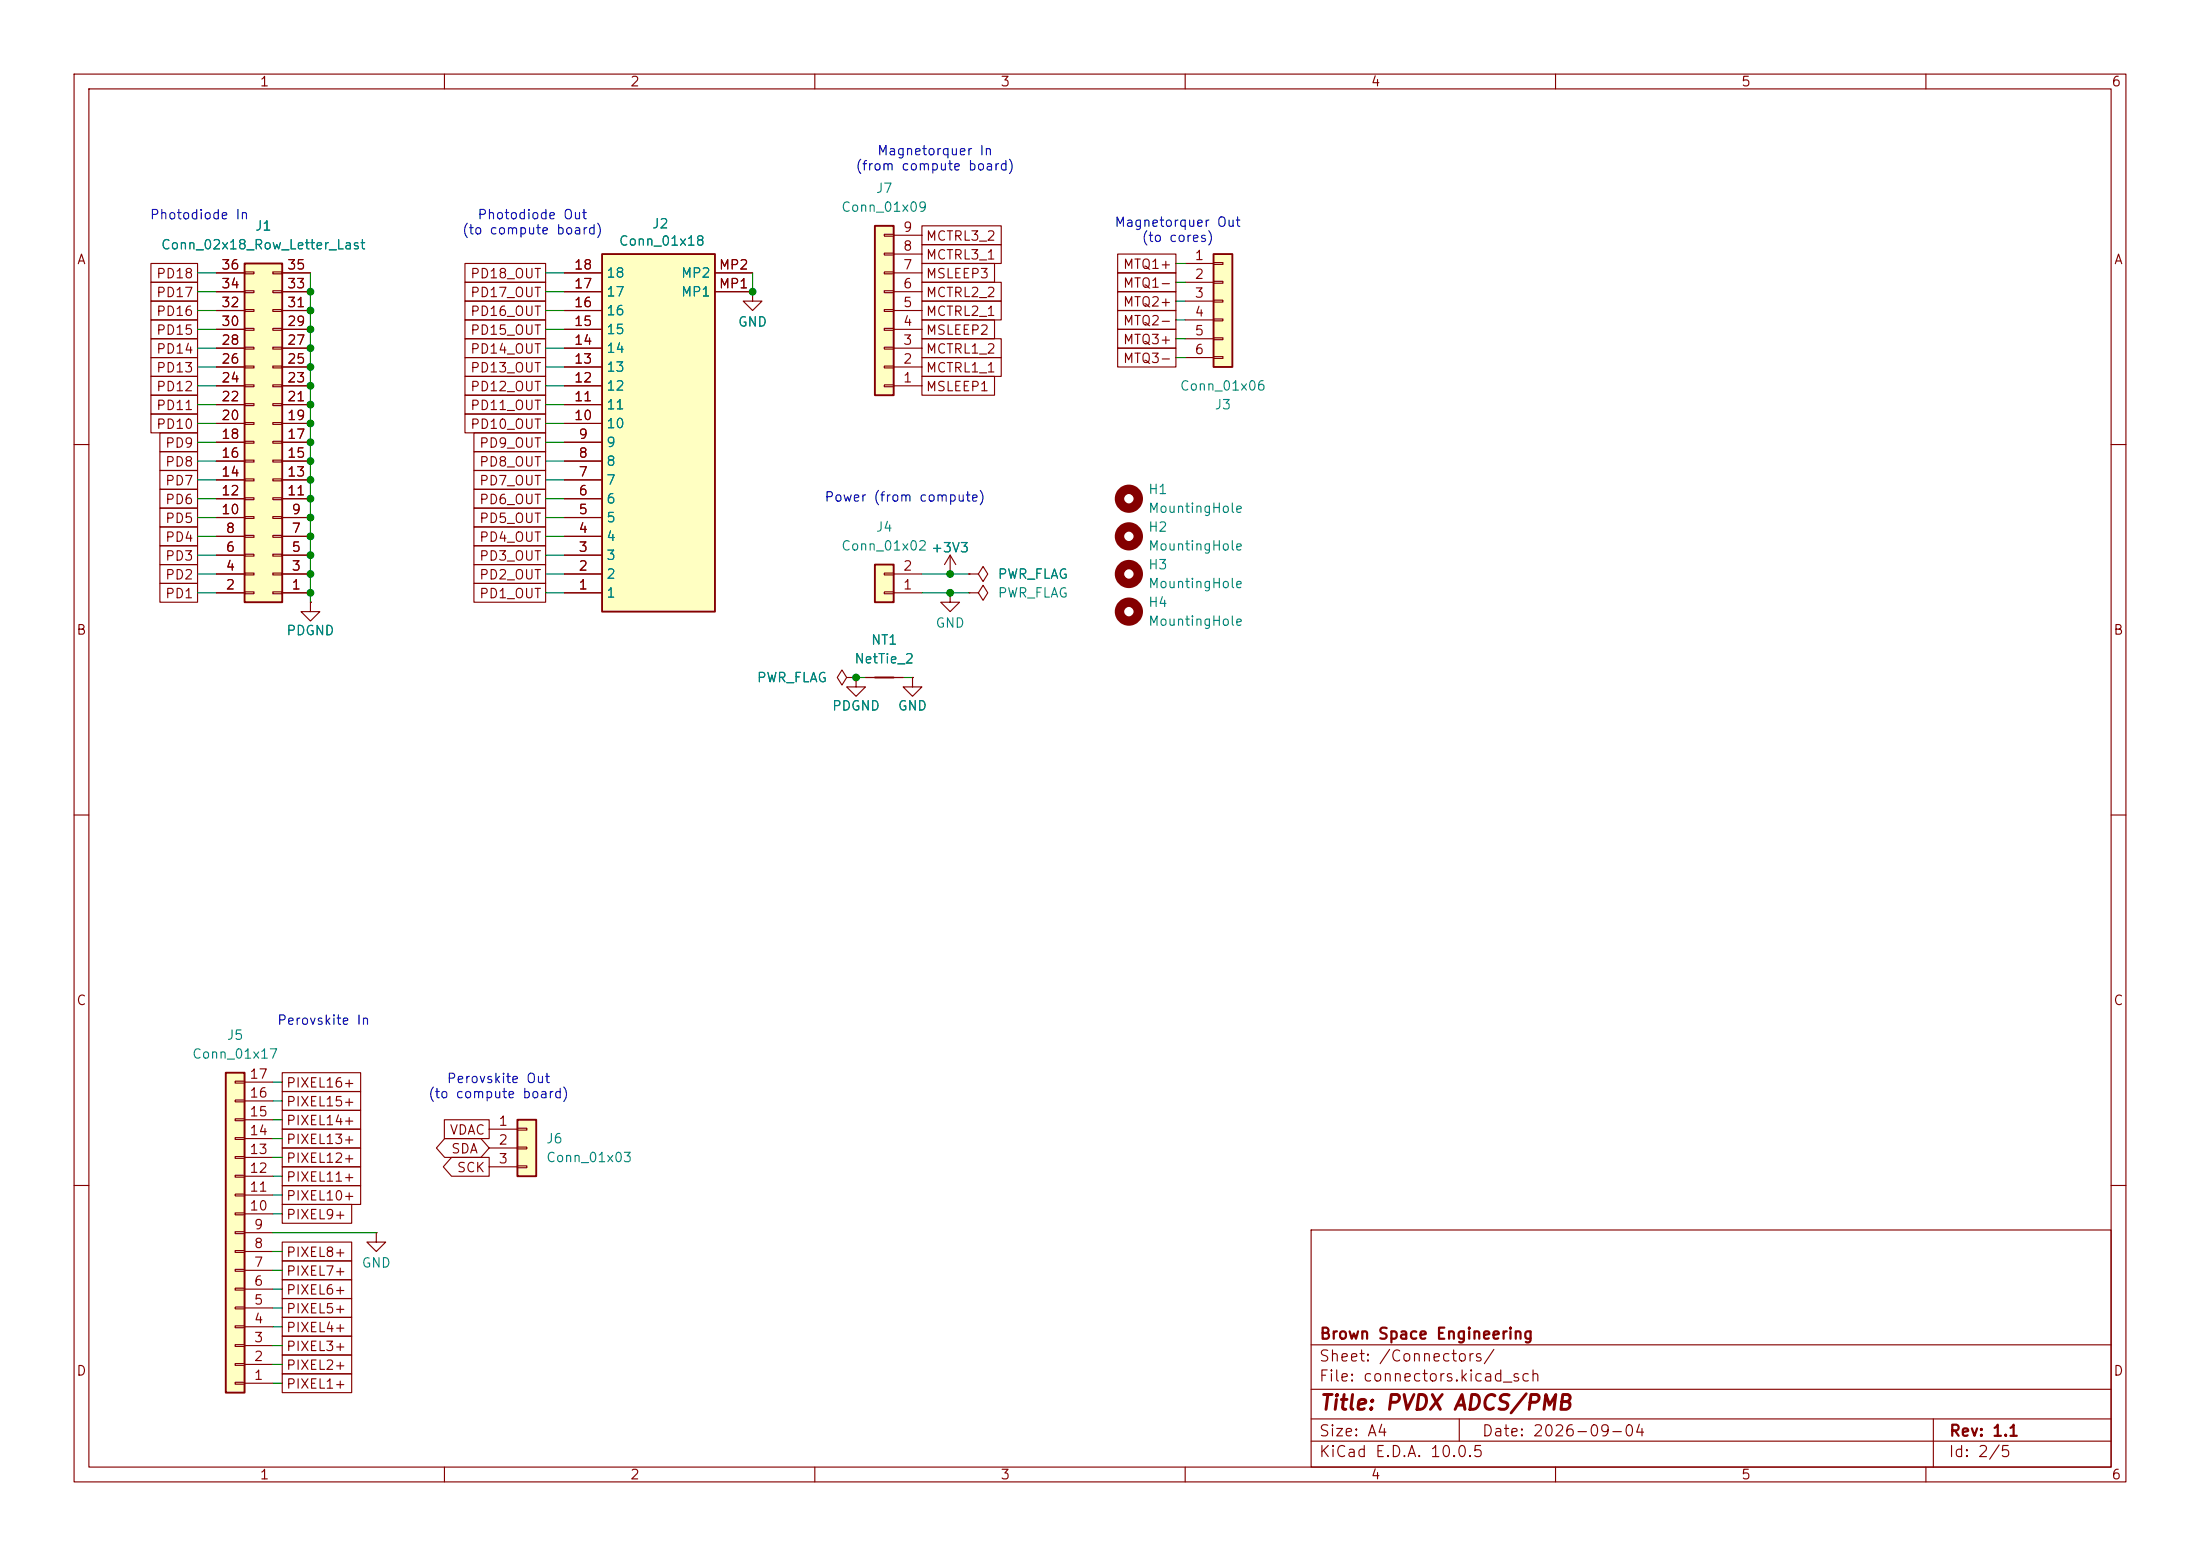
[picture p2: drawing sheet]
<svg xmlns="http://www.w3.org/2000/svg" width="297mm" height="210mm" viewBox="0 0 297 210" stroke-linecap="round" stroke-linejoin="round" font-family="sans-serif">
<path d="M0 0h297v210h-297z" fill="#fff" stroke="#fff" stroke-width=".14"/>
<g fill="none" stroke="#840000" stroke-width=".15">
<path d="M10 10h277v190h-277zM12 12h273v186h-273zM60 10v2M110 10v2M160 10v2M210 10v2M260 10v2M10 60h2M285 60h2M10 110h2M285 110h2M10 160h2"/>
<path d="M50.8 166.4v1.2h1.3l-1.3 1.3-1.3-1.3h1.3M50.8 166.4h.1M177 166h108v32h-108zM285 160h2M60 198v2M110 198v2M160 198v2M177 194.5h108M177 191.5h108M177 187.5h108M177 181.5h108M197 191.5v3"/>
<path d="M210 198v2M260 198v2M261 191.5v6.5"/>
</g>
<path d="M30.5 144.8h2.5v43.2h-2.5z" fill="#ffffc2"/>
<path d="M30.5 144.8h2.5v43.2h-2.5z" fill="none" stroke="#840000" stroke-width=".25"/>
<g fill="none" stroke="#840000" stroke-width=".15">
<path d="M130.8 80h1.3l.6-1 .6 1-.6 1-.6-1M130.8 80h.1M31.7 158.6h1.3v.3h-1.3zM31.7 156.1h1.3v.2h-1.3zM31.7 153.5h1.3v.3h-1.3zM31.7 151h1.3v.3h-1.3zM31.7 148.5h1.3v.2h-1.3zM31.7 145.9h1.3v.3h-1.3zM33 158.8h3.8M33 156.2h3.8M33 153.7h3.8M33 151.1h3.8"/>
<path d="M33 148.6h3.8M33 146.1h3.8M31.7 178.9h1.3v.3h-1.3zM31.7 176.4h1.3v.3h-1.3zM31.7 173.9h1.3v.2h-1.3zM31.7 171.3h1.3v.3h-1.3zM31.7 168.8h1.3v.2h-1.3zM31.7 166.2h1.3v.3h-1.3zM31.7 163.7h1.3v.3h-1.3zM31.7 161.2h1.3v.2h-1.3zM33 179.1h3.8M33 176.5h3.8"/>
<path d="M33 174h3.8M33 171.5h3.8M33 168.9h3.8M33 166.4h3.8M33 163.8h3.8M33 161.3h3.8M31.7 186.6h1.3v.2h-1.3zM31.7 184h1.3v.3h-1.3zM31.7 181.5h1.3v.2h-1.3zM33 186.7h3.8M33 184.2h3.8M33 181.6h3.8"/>
</g>
<path d="M163.8 34.3h2.6v15.2h-2.6z" fill="#ffffc2"/>
<path d="M163.8 34.3h2.6v15.2h-2.6z" fill="none" stroke="#840000" stroke-width=".25"/>
<g fill="none" stroke="#840000" stroke-width=".15">
<path d="M160 35.6h3.8M160 38.1h3.8M163.8 35.4h1.3v.3h-1.3zM163.8 38h1.3v.2h-1.3zM160 40.6h3.8M160 43.2h3.8M160 45.7h3.8M160 48.3h3.8M163.8 40.5h1.3v.3h-1.3zM163.8 43.1h1.3v.2h-1.3zM163.8 45.6h1.3v.2h-1.3zM163.8 48.1h1.3v.3h-1.3z"/>
<path d="M128.3 77.5h.1M128.3 74.9l-.8 1.3M128.3 74.9l.7 1.3M128.3 74.9v2.6M130.8 77.5h1.3l.6-1 .6 1-.6 1-.6-1M130.8 77.5h.1"/>
</g>
<g fill="none" stroke="#840000" stroke-width="1.3">
<circle cx="152.4" cy="72.4" r="1.27"/>
<circle cx="152.4" cy="77.5" r="1.27"/>
<circle cx="152.4" cy="67.3" r="1.27"/>
<circle cx="152.4" cy="82.5" r="1.27"/>
</g>
<path d="M69.8 151.1h2.6v7.7h-2.6z" fill="#ffffc2"/>
<path d="M69.8 151.1h2.6v7.7h-2.6z" fill="none" stroke="#840000" stroke-width=".25"/>
<path d="M41.9 81.3v1.3h1.3l-1.3 1.2-1.3-1.2h1.3M41.9 81.3h.1M66 152.4h3.8M66 154.9h3.8M66 157.5h3.8M69.8 152.3h1.3v.2h-1.3zM69.8 154.8h1.3v.3h-1.3zM69.8 157.4h1.3v.2h-1.3z" fill="none" stroke="#840000" stroke-width=".15"/>
<path d="M118.1 76.2h2.5v5.1h-2.5z" fill="#ffffc2"/>
<path d="M118.1 76.2h2.5v5.1h-2.5z" fill="none" stroke="#840000" stroke-width=".25"/>
<path d="M119.4 79.9h1.2v.2h-1.2zM119.4 77.3h1.2v.3h-1.2zM120.6 77.5h3.9M120.6 80h3.9" fill="none" stroke="#840000" stroke-width=".15"/>
<path d="M33 35.6h5.1v45.7h-5.1z" fill="#ffffc2"/>
<path d="M33 35.6h5.1v45.7h-5.1zM118.1 91.4h2.5" fill="none" stroke="#840000" stroke-width=".25"/>
<g fill="none" stroke="#840000" stroke-width=".15">
<path d="M29.2 39.4h3.8M29.2 36.8h3.8M33 39.2h1.3v.3h-1.3zM33 36.7h1.3v.3h-1.3zM36.8 39.2h1.3v.3h-1.3zM36.8 36.7h1.3v.3h-1.3zM38.1 39.4h3.8M38.1 36.8h3.8M29.2 59.7h3.8M29.2 57.2h3.8M29.2 54.6h3.8M29.2 52.1h3.8"/>
<path d="M29.2 49.5h3.8M29.2 47h3.8M29.2 44.5h3.8M29.2 41.9h3.8M33 59.6h1.3v.2h-1.3zM33 57h1.3v.3h-1.3zM33 54.5h1.3v.2h-1.3zM33 51.9h1.3v.3h-1.3zM33 49.4h1.3v.3h-1.3zM33 46.9h1.3v.2h-1.3zM33 44.3h1.3v.3h-1.3zM33 41.8h1.3v.2h-1.3z"/>
<path d="M36.8 59.6h1.3v.2h-1.3zM36.8 57h1.3v.3h-1.3zM36.8 54.5h1.3v.2h-1.3zM36.8 51.9h1.3v.3h-1.3zM36.8 49.4h1.3v.3h-1.3zM36.8 46.9h1.3v.2h-1.3zM36.8 44.3h1.3v.3h-1.3zM36.8 41.8h1.3v.2h-1.3zM38.1 59.7h3.8M38.1 57.2h3.8M38.1 54.6h3.8M38.1 52.1h3.8"/>
<path d="M38.1 49.5h3.8M38.1 47h3.8M38.1 44.5h3.8M38.1 41.9h3.8M29.2 77.5h3.8M29.2 74.9h3.8M29.2 72.4h3.8M29.2 69.9h3.8M29.2 67.3h3.8M29.2 64.8h3.8M29.2 62.2h3.8M33 79.9h1.3v.2h-1.3z"/>
<path d="M33 77.3h1.3v.3h-1.3zM33 74.8h1.3v.3h-1.3zM33 72.3h1.3v.2h-1.3zM33 69.7h1.3v.3h-1.3zM33 67.2h1.3v.2h-1.3zM33 64.6h1.3v.3h-1.3zM33 62.1h1.3v.3h-1.3zM36.8 79.9h1.3v.2h-1.3zM36.8 77.3h1.3v.3h-1.3zM36.8 74.8h1.3v.3h-1.3zM36.8 72.3h1.3v.2h-1.3zM36.8 69.7h1.3v.3h-1.3z"/>
<path d="M36.8 67.2h1.3v.2h-1.3zM36.8 64.6h1.3v.3h-1.3zM36.8 62.1h1.3v.3h-1.3zM38.1 77.5h3.8M38.1 74.9h3.8M38.1 72.4h3.8M38.1 69.9h3.8M38.1 67.3h3.8M38.1 64.8h3.8M38.1 62.2h3.8M29.2 80h3.8M38.1 80h3.8"/>
<path d="M114.3 91.4l-.6-1-.7 1 .7 1.1 .6-1.1h1.3M115.6 91.4h.1M115.6 91.4v1.3h1.2l-1.2 1.3-1.3-1.3h1.3M116.8 91.4h5.1M123.2 91.4v1.3h1.3l-1.3 1.3-1.3-1.3h1.3M123.2 91.4h.1M128.3 80v1.3h1.2l-1.2 1.3-1.3-1.3h1.3M128.3 80h.1"/>
</g>
<path d="M81.3 34.3h15.2v48.3h-15.2z" fill="#ffffc2"/>
<path d="M81.3 34.3h15.2v48.3h-15.2z" fill="none" stroke="#840000" stroke-width=".25"/>
<g fill="none" stroke="#840000" stroke-width=".15">
<path d="M76.2 39.4h5.1M76.2 36.8h5.1M96.5 39.4h5.1M96.5 36.8h5.1M101.6 39.4v1.2h1.3l-1.3 1.3-1.3-1.3h1.3M101.6 39.4h.1M76.2 59.7h5.1M76.2 57.2h5.1M76.2 54.6h5.1M76.2 52.1h5.1M76.2 49.5h5.1M76.2 47h5.1"/>
<path d="M76.2 44.5h5.1M76.2 41.9h5.1M76.2 77.5h5.1M76.2 74.9h5.1M76.2 72.4h5.1M76.2 69.9h5.1M76.2 67.3h5.1M76.2 64.8h5.1M76.2 62.2h5.1M76.2 80h5.1"/>
</g>
<path d="M118.1 30.5h2.5v22.8h-2.5z" fill="#ffffc2"/>
<path d="M118.1 30.5h2.5v22.8h-2.5z" fill="none" stroke="#840000" stroke-width=".25"/>
<g fill="none" stroke="#840000" stroke-width=".15">
<path d="M20.4 38.1h6.3v2.5h-6.3zM20.4 35.6h6.3v2.5h-6.3zM29.2 39.4h3.8M29.2 36.8h3.8M38.1 39.4h3.8M38.1 36.8h3.8M62.8 38.1h10.9v2.5h-10.9zM62.8 35.6h10.9v2.5h-10.9zM76.2 39.4h5.1M76.2 36.8h5.1M96.5 39.4h5.1M96.5 36.8h5.1"/>
<path d="M101.6 39.4h.1M119.4 39.2h1.2v.3h-1.2zM119.4 36.7h1.2v.3h-1.2zM119.4 34.2h1.2v.2h-1.2zM119.4 31.6h1.2v.3h-1.2zM120.6 39.4h3.9M120.6 36.8h3.9M120.6 34.3h3.9M120.6 31.8h3.9M124.5 30.5h10.7v2.5h-10.7zM124.5 38.1h10.7v2.5h-10.7zM124.5 33h10.7v2.6h-10.7z"/>
<path d="M124.5 35.6h9.8v2.5h-9.8zM150.9 39.4h7.8v2.5h-7.8zM150.9 36.8h7.8v2.6h-7.8zM150.9 34.3h7.8v2.5h-7.8zM20.4 40.6h6.3v2.6h-6.3zM20.4 43.2h6.3v2.5h-6.3zM20.4 45.7h6.3v2.6h-6.3zM20.4 53.3h6.3v2.6h-6.3zM20.4 50.8h6.3v2.5h-6.3zM20.4 55.9h6.3v2.5h-6.3zM20.4 48.3h6.3v2.5h-6.3zM21.6 58.4h5.1v2.6h-5.1z"/>
<path d="M29.2 52.1h3.8M29.2 49.5h3.8M29.2 47h3.8M29.2 44.5h3.8M29.2 41.9h3.8M29.2 59.7h3.8M29.2 57.2h3.8M29.2 54.6h3.8M38.1 52.1h3.8M38.1 49.5h3.8M38.1 47h3.8M38.1 44.5h3.8"/>
<path d="M38.1 41.9h3.8M38.1 59.7h3.8M38.1 57.2h3.8M38.1 54.6h3.8M62.8 53.3h10.9v2.6h-10.9zM62.8 55.9h10.9v2.5h-10.9zM62.8 40.6h10.9v2.6h-10.9zM62.8 45.7h10.9v2.6h-10.9zM62.8 48.3h10.9v2.5h-10.9zM62.8 43.2h10.9v2.5h-10.9zM62.8 50.8h10.9v2.5h-10.9zM64 58.4h9.7v2.6h-9.7z"/>
<path d="M76.2 52.1h5.1M76.2 49.5h5.1M76.2 47h5.1M76.2 44.5h5.1M76.2 41.9h5.1M76.2 59.7h5.1M76.2 57.2h5.1M76.2 54.6h5.1M119.4 51.9h1.2v.3h-1.2zM119.4 49.4h1.2v.3h-1.2zM119.4 46.9h1.2v.2h-1.2zM119.4 44.3h1.2v.3h-1.2z"/>
<path d="M119.4 41.8h1.2v.2h-1.2zM120.6 52.1h3.9M120.6 49.5h3.9M120.6 47h3.9M120.6 44.5h3.9M120.6 41.9h3.9M124.5 40.6h10.7v2.6h-10.7zM124.5 43.2h9.8v2.5h-9.8zM124.5 50.8h9.8v2.5h-9.8zM124.5 45.7h10.7v2.6h-10.7zM124.5 48.3h10.7v2.5h-10.7zM150.9 44.4h7.8v2.6h-7.8z"/>
<path d="M150.9 47h7.8v2.5h-7.8zM150.9 41.9h7.8v2.6h-7.8zM21.6 71.1h5.1v2.6h-5.1zM21.6 78.7h5.1v2.6h-5.1zM21.6 73.7h5.1v2.5h-5.1zM21.6 76.2h5.1v2.5h-5.1zM21.6 66h5.1v2.6h-5.1zM21.6 68.6h5.1v2.5h-5.1zM21.6 61h5.1v2.5h-5.1zM21.6 63.5h5.1v2.5h-5.1zM29.2 77.5h3.8M29.2 74.9h3.8"/>
<path d="M29.2 72.4h3.8M29.2 69.9h3.8M29.2 67.3h3.8M29.2 64.8h3.8M29.2 62.2h3.8M38.1 77.5h3.8M38.1 74.9h3.8M38.1 72.4h3.8M38.1 69.9h3.8M38.1 67.3h3.8M38.1 64.8h3.8M38.1 62.2h3.8"/>
<path d="M64 68.6h9.7v2.5h-9.7zM64 63.5h9.7v2.5h-9.7zM64 61h9.7v2.5h-9.7zM64 76.2h9.7v2.5h-9.7zM64 78.7h9.7v2.6h-9.7zM64 73.7h9.7v2.5h-9.7zM64 71.1h9.7v2.6h-9.7zM64 66h9.7v2.6h-9.7zM76.2 77.5h5.1M76.2 74.9h5.1M76.2 72.4h5.1M76.2 69.9h5.1"/>
<path d="M76.2 67.3h5.1M76.2 64.8h5.1M76.2 62.2h5.1M128.3 77.5h.1M130.8 77.5h.1M29.2 80h3.8M38.1 80h3.8M41.9 81.3h.1M76.2 80h5.1M115.6 91.4h.1M116.8 91.4h5.1M123.2 91.4h.1"/>
<path d="M38.1 144.8h10.6v2.5h-10.6zM38.1 152.4h10.6v2.5h-10.6zM38.1 147.3h10.6v2.6h-10.6zM38.1 157.5h10.6v2.5h-10.6zM38.1 154.9h10.6v2.6h-10.6zM38.1 149.9h10.6v2.5h-10.6zM60 151.1h6v2.6h-6zM60 153.7h4.9l1.1 1.2-1.1 1.3h-4.9l-1.1-1.3zM61 156.2h5v2.6h-5l-1.2-1.3zM38.1 172.7h9.4v2.6h-9.4zM38.1 170.2h9.4v2.5h-9.4zM38.1 167.6h9.4v2.6h-9.4z"/>
<path d="M38.1 177.8h9.4v2.5h-9.4zM38.1 175.3h9.4v2.5h-9.4zM38.1 162.6h9.4v2.5h-9.4zM38.1 160h10.6v2.6h-10.6zM38.1 182.9h9.4v2.5h-9.4zM38.1 180.3h9.4v2.6h-9.4zM38.1 185.4h9.4v2.6h-9.4z"/>
</g>
<g fill="none" stroke="#008400" stroke-width=".15">
<path d="M26.7 36.8h2.5M26.7 39.4h2.5M41.9 36.8v44.5M73.7 36.8h2.5M73.7 39.4h2.5M101.6 36.8v2.6M158.7 35.6h1.3M158.7 38.1h1.3M26.7 57.2h2.5M26.7 54.6h2.5M26.7 52.1h2.5M26.7 41.9h2.5"/>
<path d="M26.7 44.5h2.5M26.7 47h2.5M26.7 49.5h2.5M26.7 59.7h2.5M73.7 57.2h2.5M73.7 54.6h2.5M73.7 52.1h2.5M73.7 41.9h2.5M73.7 44.5h2.5M73.7 47h2.5M73.7 49.5h2.5M73.7 59.7h2.5"/>
<path d="M158.7 40.6h1.3M158.7 43.2h1.3M158.7 45.7h1.3M158.7 48.3h1.3M26.7 77.5h2.5M26.7 74.9h2.5M26.7 72.4h2.5M26.7 69.9h2.5M26.7 67.3h2.5M26.7 62.2h2.5M26.7 64.8h2.5M73.7 77.5h2.5"/>
<path d="M73.7 74.9h2.5M73.7 72.4h2.5M73.7 69.9h2.5M73.7 67.3h2.5M73.7 62.2h2.5M73.7 64.8h2.5M124.5 77.5h6.3M26.7 80h2.5M73.7 80h2.5M115.6 91.4h1.2M121.9 91.4h1.3M124.5 80h6.3"/>
<path d="M36.8 156.2h1.3M36.8 148.6h1.3M36.8 151.1h1.3M36.8 146.1h1.3M36.8 153.7h1.3M36.8 158.8h1.3M36.8 171.5h1.3M36.8 163.8h1.3M36.8 161.3h1.3M36.8 176.5h1.3M36.8 174h1.3M36.8 179.1h1.3"/>
<path d="M36.8 166.4h14M36.8 168.9h1.3M36.8 181.6h1.3M36.8 186.7h1.3M36.8 184.2h1.3"/>
</g>
<g fill="#008400" stroke="#008400" stroke-width=".14">
<circle cx="128.3" cy="77.5" r=".46"/>
<circle cx="128.3" cy="80" r=".46"/>
<circle cx="41.9" cy="72.4" r=".46"/>
<circle cx="41.9" cy="77.5" r=".46"/>
<circle cx="41.9" cy="74.9" r=".46"/>
<circle cx="41.9" cy="80" r=".46"/>
<circle cx="41.9" cy="62.2" r=".46"/>
<circle cx="41.9" cy="64.8" r=".46"/>
<circle cx="41.9" cy="59.7" r=".46"/>
<circle cx="41.9" cy="57.2" r=".46"/>
<circle cx="41.9" cy="52.1" r=".46"/>
<circle cx="41.9" cy="54.6" r=".46"/>
<circle cx="41.9" cy="67.3" r=".46"/>
<circle cx="41.9" cy="69.9" r=".46"/>
<circle cx="41.9" cy="41.9" r=".46"/>
<circle cx="41.9" cy="47" r=".46"/>
<circle cx="41.9" cy="44.5" r=".46"/>
<circle cx="41.9" cy="39.4" r=".46"/>
<circle cx="41.9" cy="49.5" r=".46"/>
<circle cx="115.6" cy="91.4" r=".46"/>
<circle cx="101.6" cy="39.4" r=".46"/>
</g>
<text font-size="2" fill="#840000" x="178" y="190.8">Title: PVDX ADCS/PMB</text>
<g font-size="1.5" fill="#840000">
<text x="178" y="184.1">Sheet: /Connectors/</text>
<text x="178" y="181.1">Brown Space Engineering</text>
<text x="178" y="186.8">File: connectors.kicad_sch</text>
<text x="178" y="197">KiCad E.D.A. 10.0.5</text>
<text x="178" y="194.2">Size: A4</text>
<text x="200" y="194.2">Date: 2026-09-04</text>
<text x="263" y="197">Id: 2/5</text>
<text x="263" y="194.2">Rev: 1.1</text>
</g>
<g font-size="1.3" fill="#840000">
<text x="35" y="12">1</text>
<text x="85" y="12">2</text>
<text x="135" y="12">3</text>
<text x="185" y="12">4</text>
<text x="235" y="12">5</text>
<text x="285" y="12">6</text>
<text x="10.3" y="36">A</text>
<text x="121.8" y="34.2">8</text>
<text x="121.8" y="31.6">9</text>
<text x="124.9" y="32.8">MCTRL3_2</text>
<text x="124.9" y="35.3">MCTRL3_1</text>
<text x="161.2" y="35.4">1</text>
<text x="285.3" y="36">A</text>
<text x="21" y="40.4">PD17</text>
<text x="21" y="37.9">PD18</text>
<text x="29.8" y="41.8">32</text>
<text x="29.8" y="39.2">34</text>
<text x="29.8" y="36.7">36</text>
<text x="38.7" y="41.8">31</text>
<text x="38.7" y="39.2">33</text>
<text x="38.7" y="36.7">35</text>
<text x="63.4" y="40.4">PD17_OUT</text>
<text x="63.4" y="37.9">PD18_OUT</text>
<text x="77.4" y="41.8">16</text>
<text x="77.4" y="39.2">17</text>
<text x="77.4" y="36.7">18</text>
<text x="97" y="39.2">MP1</text>
<text x="97" y="36.7">MP2</text>
<text x="121.8" y="41.8">5</text>
<text x="121.8" y="39.2">6</text>
<text x="121.8" y="36.7">7</text>
<text x="124.9" y="40.4">MCTRL2_2</text>
<text x="124.9" y="37.9">MSLEEP3</text>
<text x="151.5" y="41.7">MTQ2+</text>
<text x="151.5" y="39.2">MTQ1-</text>
<text x="151.5" y="36.6">MTQ1+</text>
<text x="161.2" y="38">2</text>
<text x="161.2" y="40.5">3</text>
<text x="21" y="43">PD16</text>
<text x="21" y="45.5">PD15</text>
<text x="29.8" y="46.9">28</text>
<text x="29.8" y="44.3">30</text>
<text x="38.7" y="46.9">27</text>
<text x="38.7" y="44.3">29</text>
<text x="63.4" y="43">PD16_OUT</text>
<text x="63.4" y="45.5">PD15_OUT</text>
<text x="77.4" y="46.9">14</text>
<text x="77.4" y="44.3">15</text>
<text x="121.8" y="46.9">3</text>
<text x="121.8" y="44.3">4</text>
<text x="124.9" y="43">MCTRL2_1</text>
<text x="124.9" y="45.5">MSLEEP2</text>
<text x="151.5" y="46.8">MTQ3+</text>
<text x="151.5" y="44.2">MTQ2-</text>
<text x="161.2" y="43">4</text>
<text x="161.2" y="45.6">5</text>
<text x="21" y="48">PD14</text>
<text x="21" y="53.1">PD12</text>
<text x="21" y="50.6">PD13</text>
<text x="29.8" y="51.9">24</text>
<text x="29.8" y="49.4">26</text>
<text x="38.7" y="51.9">23</text>
<text x="38.7" y="49.4">25</text>
<text x="63.4" y="48">PD14_OUT</text>
<text x="63.4" y="50.6">PD13_OUT</text>
<text x="63.4" y="53.1">PD12_OUT</text>
<text x="77.4" y="51.9">12</text>
<text x="77.4" y="49.4">13</text>
<text x="121.8" y="51.9">1</text>
<text x="121.8" y="49.4">2</text>
<text x="124.9" y="53.1">MSLEEP1</text>
<text x="124.9" y="48">MCTRL1_2</text>
<text x="124.9" y="50.6">MCTRL1_1</text>
<text x="151.5" y="49.3">MTQ3-</text>
<text x="161.2" y="48.1">6</text>
<text x="21" y="55.7">PD11</text>
<text x="21" y="58.2">PD10</text>
<text x="29.8" y="59.6">18</text>
<text x="29.8" y="57">20</text>
<text x="29.8" y="54.5">22</text>
<text x="38.7" y="59.6">17</text>
<text x="38.7" y="57">19</text>
<text x="38.7" y="54.5">21</text>
<text x="63.4" y="55.7">PD11_OUT</text>
<text x="63.4" y="58.2">PD10_OUT</text>
<text x="77.4" y="57">10</text>
<text x="77.4" y="54.5">11</text>
<text x="78" y="59.6">9</text>
<text x="22.2" y="63.3">PD8</text>
<text x="22.2" y="60.7">PD9</text>
<text x="22.2" y="65.8">PD7</text>
<text x="29.8" y="64.6">14</text>
<text x="29.8" y="62.1">16</text>
<text x="38.7" y="64.6">13</text>
<text x="38.7" y="62.1">15</text>
<text x="64.6" y="60.7">PD9_OUT</text>
<text x="64.6" y="65.8">PD7_OUT</text>
<text x="64.6" y="63.3">PD8_OUT</text>
<text x="78" y="64.6">7</text>
<text x="78" y="62.1">8</text>
<text x="22.2" y="68.4">PD6</text>
<text x="22.2" y="70.9">PD5</text>
<text x="29.8" y="69.7">10</text>
<text x="29.8" y="67.2">12</text>
<text x="38.7" y="67.2">11</text>
<text x="39.3" y="69.7">9</text>
<text x="64.6" y="70.9">PD5_OUT</text>
<text x="64.6" y="68.4">PD6_OUT</text>
<text x="78" y="69.7">5</text>
<text x="78" y="67.2">6</text>
<text x="22.2" y="73.4">PD4</text>
<text x="22.2" y="76">PD3</text>
<text x="30.4" y="77.3">4</text>
<text x="30.4" y="74.8">6</text>
<text x="30.4" y="72.3">8</text>
<text x="39.3" y="77.3">3</text>
<text x="39.3" y="74.8">5</text>
<text x="39.3" y="72.3">7</text>
<text x="64.6" y="76">PD3_OUT</text>
<text x="64.6" y="73.4">PD4_OUT</text>
<text x="78" y="77.3">2</text>
<text x="78" y="74.8">3</text>
<text x="78" y="72.3">4</text>
<text x="121.8" y="77.3">2</text>
<text x="22.2" y="81.1">PD1</text>
<text x="22.2" y="78.5">PD2</text>
<text x="30.4" y="79.9">2</text>
<text x="39.3" y="79.9">1</text>
<text x="64.6" y="78.5">PD2_OUT</text>
<text x="64.6" y="81.1">PD1_OUT</text>
<text x="78" y="79.9">1</text>
<text x="121.8" y="79.9">1</text>
<text x="10.2" y="86">B</text>
<text x="285.2" y="86">B</text>
<text x="10.2" y="136">C</text>
<text x="285.2" y="136">C</text>
<text x="33.6" y="148.5">16</text>
<text x="33.6" y="145.9">17</text>
<text x="38.5" y="147.1">PIXEL16+</text>
<text x="38.5" y="149.6">PIXEL15+</text>
<text x="33.6" y="153.5">14</text>
<text x="33.6" y="151">15</text>
<text x="38.5" y="154.7">PIXEL13+</text>
<text x="38.5" y="152.2">PIXEL14+</text>
<text x="60.6" y="153.5">VDAC</text>
<text x="60.8" y="156">SDA</text>
<text x="67.2" y="152.3">1</text>
<text x="67.2" y="154.8">2</text>
<text x="33.6" y="161.2">11</text>
<text x="33.6" y="158.6">12</text>
<text x="33.6" y="156.1">13</text>
<text x="38.5" y="159.8">PIXEL11+</text>
<text x="38.5" y="157.3">PIXEL12+</text>
<text x="61.6" y="158.5">SCK</text>
<text x="67.2" y="157.3">3</text>
<text x="33.6" y="163.7">10</text>
<text x="34.2" y="166.2">9</text>
<text x="38.5" y="164.9">PIXEL9+</text>
<text x="38.5" y="162.3">PIXEL10+</text>
<text x="34.2" y="173.9">6</text>
<text x="34.2" y="171.3">7</text>
<text x="34.2" y="168.8">8</text>
<text x="38.5" y="172.5">PIXEL7+</text>
<text x="38.5" y="170">PIXEL8+</text>
<text x="34.2" y="178.9">4</text>
<text x="34.2" y="176.4">5</text>
<text x="38.5" y="175">PIXEL6+</text>
<text x="38.5" y="177.6">PIXEL5+</text>
<text x="10.2" y="186">D</text>
<text x="34.2" y="184">2</text>
<text x="34.2" y="181.5">3</text>
<text x="38.5" y="180.1">PIXEL4+</text>
<text x="38.5" y="185.2">PIXEL2+</text>
<text x="38.5" y="182.7">PIXEL3+</text>
<text x="285.2" y="186">D</text>
<text x="34.2" y="186.6">1</text>
<text x="38.5" y="187.7">PIXEL1+</text>
<text x="35" y="200">1</text>
<text x="85" y="200">2</text>
<text x="135" y="200">3</text>
<text x="185" y="200">4</text>
<text x="235" y="200">5</text>
<text x="285" y="200">6</text>
</g>
<g font-size="1.3" fill="#0000c2">
<text x="115.4" y="23.3">(from compute board)</text>
<text x="118.3" y="21.3">Magnetorquer In</text>
<text x="20.1" y="29.9">Photodiode In</text>
<text x="64.4" y="29.9">Photodiode Out</text>
<text x="62.3" y="32">(to compute board)</text>
<text x="150.4" y="30.9">Magnetorquer Out</text>
<text x="154" y="33">(to cores)</text>
<text x="111.2" y="68">Power (from compute)</text>
<text x="37.3" y="138.6">Perovskite In</text>
<text x="57.7" y="148.5">(to compute board)</text>
<text x="60.2" y="146.5">Perovskite Out</text>
</g>
<g font-size="1.3" fill="#008484">
<text x="113.5" y="28.9">Conn_01x09</text>
<text x="118.2" y="26.4">J7</text>
<text x="21.6" y="34">Conn_02x18_Row_Letter_Last</text>
<text x="34.3" y="31.4">J1</text>
<text x="83.5" y="33.5">Conn_01x18</text>
<text x="87.9" y="31.2">J2</text>
<text x="81.8" y="40.3">17</text>
<text x="81.8" y="37.8">18</text>
<text x="91.9" y="40.3">MP1</text>
<text x="91.9" y="37.8">MP2</text>
<text x="81.8" y="48">14</text>
<text x="81.8" y="45.4">15</text>
<text x="81.8" y="42.9">16</text>
<text x="99.5" y="44.4">GND</text>
<text x="81.8" y="53">12</text>
<text x="81.8" y="50.5">13</text>
<text x="159.2" y="53">Conn_01x06</text>
<text x="81.8" y="58.1">10</text>
<text x="81.8" y="55.6">11</text>
<text x="163.9" y="55.6">J3</text>
<text x="81.8" y="65.7">7</text>
<text x="81.8" y="63.2">8</text>
<text x="81.8" y="60.7">9</text>
<text x="81.8" y="70.8">5</text>
<text x="81.8" y="68.3">6</text>
<text x="154.9" y="67">H1</text>
<text x="154.9" y="69.5">MountingHole</text>
<text x="81.8" y="75.9">3</text>
<text x="81.8" y="73.4">4</text>
<text x="113.5" y="74.6">Conn_01x02 +3V3</text>
<text x="118.2" y="72.1">J4</text>
<text x="125.6" y="74.9">+3V3</text>
<text x="154.9" y="77.2">H3</text>
<text x="154.9" y="72.1">H2</text>
<text x="154.9" y="74.6">MountingHole</text>
<text x="81.8" y="81">1</text>
<text x="81.8" y="78.4">2</text>
<text x="134.6" y="81">PWR_FLAG</text>
<text x="134.6" y="78.4">PWR_FLAG</text>
<text x="154.9" y="79.7">MountingHole</text>
<text x="154.9" y="82.2">H4</text>
<text x="38.6" y="86.1">PDGND</text>
<text x="115.3" y="89.9">NetTie_2</text>
<text x="117.5" y="87.3">NT1</text>
<text x="126.2" y="85">GND</text>
<text x="154.9" y="84.8">MountingHole</text>
<text x="102.1" y="92.4">PWR_FLAG</text>
<text x="112.2" y="96.2">PDGND</text>
<text x="121.1" y="96.2">GND</text>
<text x="25.8" y="143.2">Conn_01x17</text>
<text x="30.5" y="140.7">J5</text>
<text x="73.6" y="154.6">J6</text>
<text x="73.6" y="157.2">Conn_01x03</text>
<text x="48.7" y="171.4">GND</text>
</g>
</svg>
